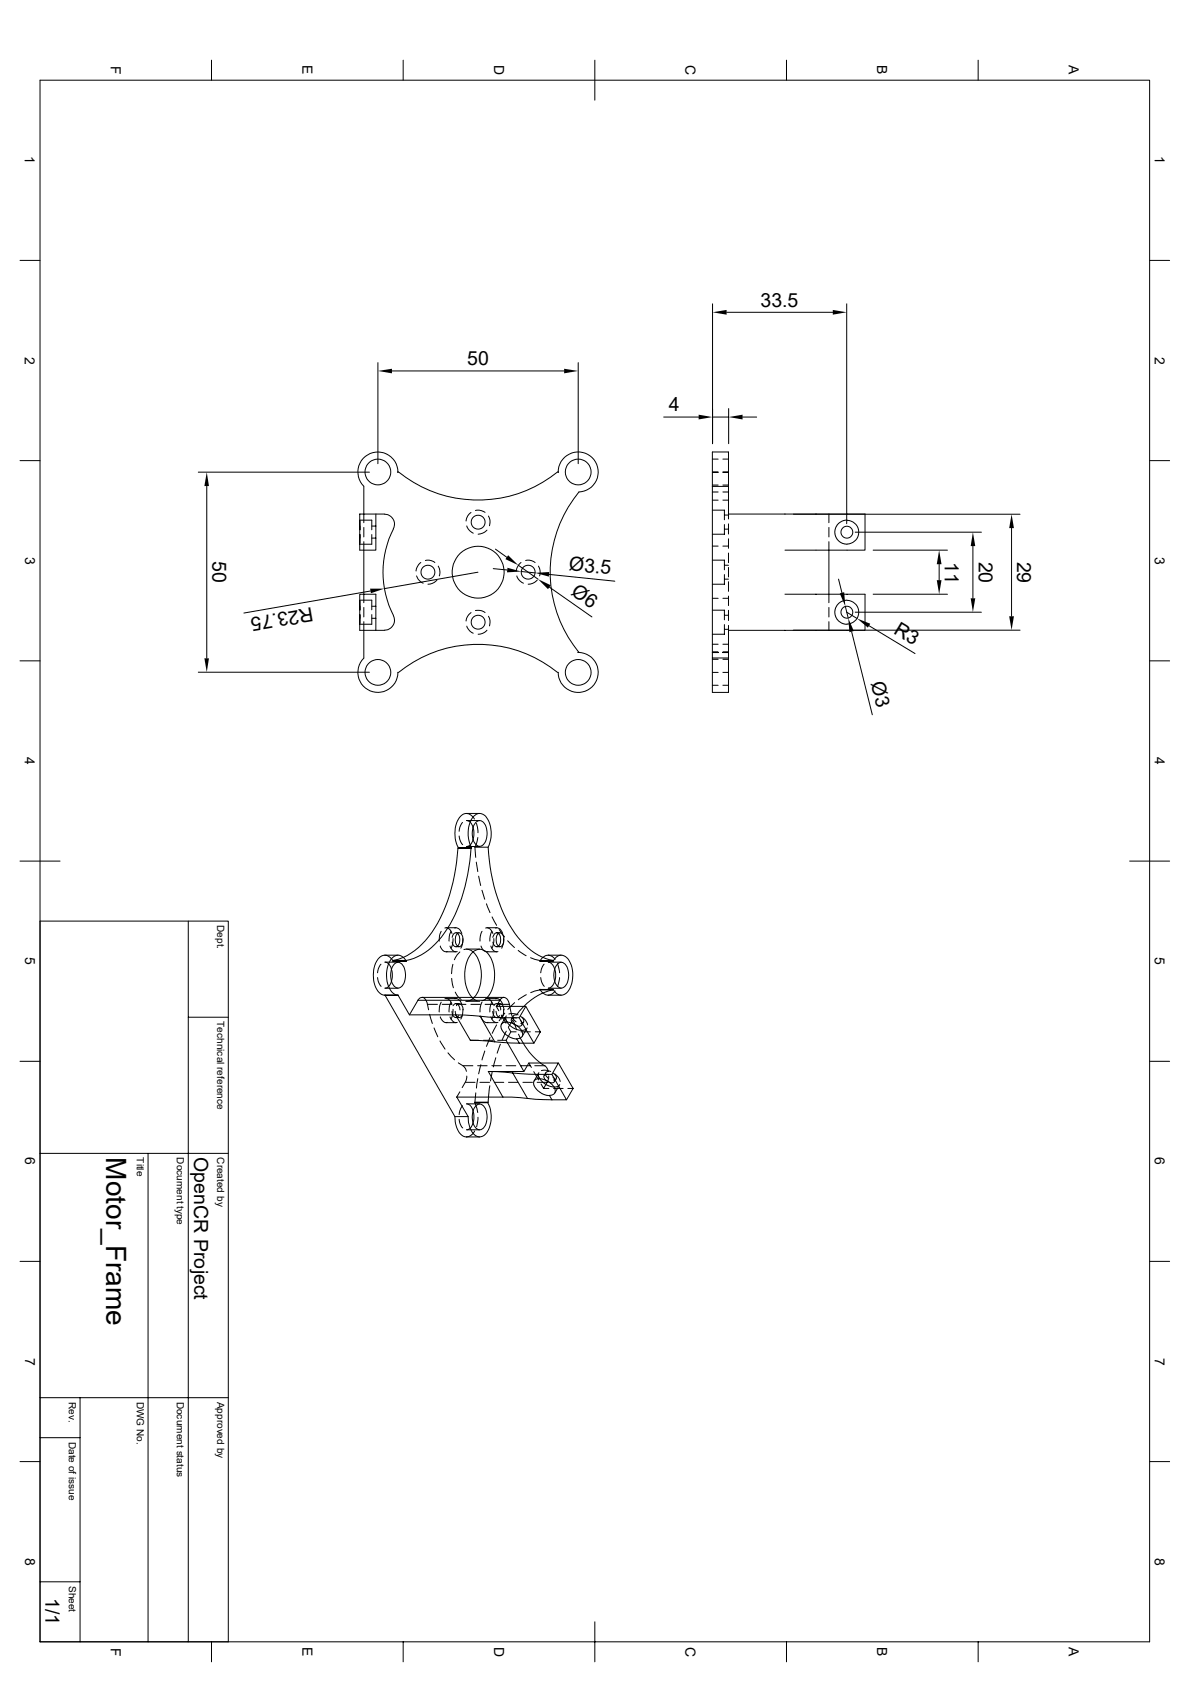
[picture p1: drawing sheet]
<svg xmlns="http://www.w3.org/2000/svg" width="297mm" height="420mm" viewBox="0 0 297 420" stroke-linecap="round" stroke-linejoin="round" font-family="sans-serif">
<g fill="none" stroke="#000" stroke-width=".25">
<path d="M52.8 15v5M100.6 15v5M148.5 15v10M196.3 15v5M244.1 15v5M10 20h276.9v390h-276.9zM5 65h5M177.8 75.9v34.9M181.4 78h26.5M211.3 75.9v54.9M286.9 65h5M94.3 90.6v25.2"/>
<path d="M97.8 92.6h43M144.3 90.6v25.2M5 115h5M49.5 117.9h42.7M99.3 117.9a32.1 32.1 0 0 0 40 0M99.3 117.9h.1M99.3 117.9a5 5 0 0 0-6.9-4.7 5 5 0 0 0-1.6 8.2v9.1M139.3 117.9a5 5 0 0 1 5-5 5 5 0 0 1 5 4.8 5 5 0 0 1-4.8 5.2 31.5 31.5 0 0 0 0 40 5 5 0 0 1 4.8 5.1 5 5 0 0 1-5 4.9 5 5 0 0 1-5-5 32.1 32.1 0 0 0-40 0 5 5 0 0 1-6.9 4.6 5 5 0 0 1-1.6-8.2M139.3 117.9h.1M165.7 104.1h8.7M177.8 117.9h1.4M177.8 114.6h1.4"/>
<path d="M177.8 104.1h4.1M180.4 117.9h1.4M180.4 114.6h1.4M181.9 102v8.8M185.3 104.1h3.5M286.9 115h5M51.6 121.4v43M89.8 129.9l.1 2.4M89.8 129.9h3v2.4M89.9 133.5l-.1 2.4h3v-2.4M90.8 131.7v2.4M90.8 135.3v15.2"/>
<path d="M92.8 131.4h1M92.8 134.4h1M96 128.4h-6.2v9h4v-9M96 128.4a2.49 2.49 0 0 1 2.2 3.6M98.2 132a23.7 23.7 0 0 0 0 21.7M106.2 140a2.62 2.62 0 0 1 2.3 .5M116.5 131.3l.4 .8 1.2 1M117.6 128h-.1a2.83 2.83 0 0 0-1.2 2.1M118.7 127.5a2.85 2.85 0 0 1 2.4 .4M121.5 132.4l-.1 .1a3.3 3.3 0 0 1-2.1 .9M121.9 128.9a2.91 2.91 0 0 1 .3 2.4M123.7 137.1l2.8 2"/>
<path d="M131.2 140a2.62 2.62 0 0 1 2.4 .5M177.8 121.5v-8.6h4v15.5M177.8 121.5v42.8M177.8 127.4h3v2.4M177.8 139.9h3v2.4M177.8 122.9h1.4M177.8 121.5h4M177.8 121.1h1.4M177.8 136.4h1.4M177.8 124.9h1.4M180.4 122.9h1.4M180.4 121.1h1.4"/>
<path d="M180.4 136.4h1.4M180.4 124.9h1.4M180.8 131v2.4h-3M180.8 128.6h1M180.8 132.1h1M181.8 128.4v1.2M181.8 130.8v2.6M181.8 134.5v2.4M181.8 138.1v2.4M181.8 128.4h34.1v9h-20M198 128.4h56.6M206.9 128.4v2.1"/>
<path d="M206.9 131.7v2.4M206.9 135.3v15.2M211.4 129.9a2.96 2.96 0 0 1 2.9 3 2.96 2.96 0 0 1-2.9 2.9M211.4 129.9l-1 .1-1.1 .7-.7 1-.2 .9 .1 1.3 .6 1 .9 .7 1.4 .3M213.4 132.9h31.5M217.9 137.4h18.6M242.8 136.4v13M252.5 131.9v22M89.8 149.9l.1 2.4M89.8 148.4h4v9h-4zM89.8 149.9h3v2.4M90.8 151.7v2.4"/>
<path d="M90.8 155.2v9.1M92.5 147.6l-31.6 5.5M92.8 153.5v2.4h-3l.1-2.4M92.8 151.4h1M92.8 154.4h1M98.2 153.7a2.49 2.49 0 0 1-2.2 3.7h-2.2M104 143.8a2.8 2.8 0 0 0 1.6 1.8M105 140.5h-.1a3.3 3.3 0 0 0-1.1 2.1M109.1 144.9l-.2 .1a2.96 2.96 0 0 1-2.1 .9M109.4 141.4a2.85 2.85 0 0 1 .2 2.4M116.5 156.3l.1 .3a2.97 2.97 0 0 0 1.5 1.5M117.6 153h-.1a2.85 2.85 0 0 0-1.2 2.1"/>
<path d="M118.7 152.4h.3a2.79 2.79 0 0 1 2.1 .6M119.3 142.9l-23.4 4.1M121.5 157.4l-.1 .2a2.97 2.97 0 0 1-2.1 .8M121.9 153.9a2.85 2.85 0 0 1 .3 2.4M123.1 142l3.5 .3M129 143.8a2.8 2.8 0 0 0 1.6 1.8M129.4 141.1l4.9 3.5M130 140.5a3.3 3.3 0 0 0-1.1 2.1M130.1 142.7l3.5 .3M134.1 144.9l-.2 .1a2.96 2.96 0 0 1-2.1 .9M134.4 141.4a2.85 2.85 0 0 1 .3 2.4M137 143.4l16.5 1.7"/>
<path d="M137.1 146.6l10.6 7.5M177.8 152.4h3v2.4M177.8 149.4h1.4M180.4 149.4h1.4M180.8 156v2.4h-3M180.8 143.5v2.4h-3M180.8 153.6h1M180.8 157.1h1M180.8 141.1h1M180.8 144.6h1M181.8 157.4v15.5h-4v-8.6M181.8 141.7v2.4"/>
<path d="M181.8 145.2v2.5M181.8 148.8v2.4M181.8 152.4v2.5M181.8 156.2v1.2M195.9 148.4h20v9h-34.1M198 157.4h56.6M206.9 151.7v2.4M206.9 155.2v2.2M209.3 144.6l.8 3.4M211 151.4l.7 2.9M211.3 152.9l2.6 1.5M211.4 155.8a2.97 2.97 0 0 0 2.6-4.3 2.97 2.97 0 0 0-5-.5l-.4 .6-.2 1 .2 1.5 .6 .9 .8 .5 1.4 .4"/>
<path d="M212.6 157.7l5.1 20.8M213.4 152.9h31.5M216.9 156.3l11.5 6.9M217.9 148.4h18.6M234.4 140.9v4M5 165h5M49.5 167.9h42.7M144.3 162.9h.1M177.8 162.9h1.4M177.8 167.9h1.4M177.8 164.3h4M177.8 164.6h1.4"/>
<path d="M177.8 171.1h1.4M177.8 160.9h1.4M180.4 162.9h1.4M180.4 167.9h1.4M180.4 164.6h1.4M180.4 171.1h1.4M180.4 160.9h1.4M286.9 165h5M5 215h10M114.3 211.8a40.9 40.9 0 0 1-7.3 22.1 16.1 16.1 0 0 1-8.9 6M114.4 211.7h3.3M114.4 211.7h.1"/>
<path d="M114.4 211.7l-.1 .1 3.4-.1M114.6 208.7l.4 1.5 .5 .7M115.4 205.4l-.6 1.2-.2 1M116.4 204.9h3.3M116.4 211.4h3.3M116.4 203.1h3.3M116.4 203.1a2.51 2.51 0 0 1 2 1.4M116.4 203.1a3.8 3.8 0 0 0-2.8 3.7 7.5 7.5 0 0 0 .8 4.8M116.5 204.9a2.96 2.96 0 0 1 1.8 3.2l-.3 1.6M117.6 211.8a40.5 40.5 0 0 1-7.4 22.2 15.2 15.2 0 0 1-8.8 5.8M117.7 211.7h-3.3M117.7 211.6v.1"/>
<path d="M117.7 211.6a7.6 7.6 0 0 1 .5-7.7 2.11 2.11 0 0 1 3.6 .8 7.8 7.8 0 0 1 0 6.8 41 41 0 0 0 7.4 22.5 14.5 14.5 0 0 0 8.9 5.8M118.1 209.7a1.92 1.92 0 0 1-1.6 1.7M118.5 211.5h3.3M118.5 211.5l.2 2.6M118.8 205.3a1.41 1.41 0 0 1 2.4 .7 4.6 4.6 0 0 1-.8 5.1 1.61 1.61 0 0 1-2.3-1.4 4.9 4.9 0 0 1 .7-4.4zM118.9 215.3l.4 2.3M118.9 205.6l.4 2.3M119.3 209.1l-.4 1.8-.4 .6M119.5 218.8l.5 2.3M281.9 215h10M10 230h47v180M47 230v180"/>
<path d="M96.1 238.5h3.3M96.1 238.5a3.8 3.8 0 0 0-2.8 3.7 6.1 6.1 0 0 0 2 6.1l.8 .2h3.3l2.8 4.9 2.1-3.6M96.1 238.5a2.48 2.48 0 0 1 2 1.4M98.1 239.9h3.3M98.1 240h3.2M98.2 239.8h3.3M101.4 240h.1M101.4 239.9v.1M101.4 240a2.12 2.12 0 0 0-2-1.5 2.12 2.12 0 0 0-2 1.4 7.1 7.1 0 0 0 .8 8.2l1.2 .4M101.5 239.8l-.1 .1M109.9 236.2l.3 .7a1.3 1.3 0 0 0 1.5 .7M110.1 232.5l-.4 1.3-.1 1.2"/>
<path d="M111 231.7h.1a1.6 1.6 0 0 1 1.7 1.4M111.3 231.6h2.5M111.3 237.7h2.5M112.3 236.2l.3 .7a1.3 1.3 0 0 0 1.5 .7M112.6 232.5l-.5 1.3v1.2M113.1 234.4l-.2 1.4-.3 1M113.5 231.7h.1a1.6 1.6 0 0 1 1.7 1.4M113.8 232.9h.8M113.8 236.4h.8M114.2 233.1a2.36 2.36 0 0 1-.2 3.2 1.01 1.01 0 0 1-1.1-1.1M114.2 233.1a.98 .98 0 0 1 1 .1 .98 .98 0 0 1 .3 1.1 1.5 1.5 0 0 1-1.1 2 2.38 2.38 0 0 1-.2-3.2zM114.2 233a.94 .94 0 0 0-1 .1 .94 .94 0 0 0-.3 1"/>
<path d="M114.8 237.7l-.7 .7-.7 1.2M115.5 234.4l-.1 1.4-.4 1M115.8 237.1a3.6 3.6 0 0 1 3.8 3.1 10.3 10.3 0 0 1-.9 8.4l-.3 .4M116.4 237h3.3M120.1 236.2v.3a1.44 1.44 0 0 0 1.7 1.1M120.3 222.3l.7 2.2M120.3 232.5l-.4 1.3-.1 1.2M121.2 231.7l.5-.1a1.82 1.82 0 0 1 1.3 1.5M121.4 225.7l.9 2.2M121.5 231.6h2.5M121.5 237.7h2.5M122.5 236.2l.1 .3a1.44 1.44 0 0 0 1.7 1.1"/>
<path d="M122.8 232.5l-.5 1.3v1.2M122.8 228.9l1.2 2.2M123.2 234.4v.9l-.4 1.5M123.7 231.7l.4-.1a1.83 1.83 0 0 1 1.4 1.5M124 232.9h.8M124 236.4h.8M124.4 233.1a2.31 2.31 0 0 1-.2 3.2 1.05 1.05 0 0 1-1.2-1.1M124.4 233a.96 .96 0 0 0-1.4 1.1M124.4 233.1a.98 .98 0 0 1 1 .1 .98 .98 0 0 1 .3 1.1 1.5 1.5 0 0 1-1.1 2 2.38 2.38 0 0 1-.2-3.2zM124.6 232.1l1.3 1.9M125.7 234.4v.9l-.5 1.5M126.7 234.9l1.7 1.7"/>
<path d="M129.3 237.3l2 1.3M132.4 239.1l2.4 .8M134.7 240h.1M134.7 239.9l3.3 .1M134.7 240h3.3M134.8 239.9h3.3M135.5 239.1l-.7 .8M136.8 238.5l-.7 .1-.6 .5M136.8 238.5a2.16 2.16 0 0 1 1.8 1.1M136.8 238.5h3.3M138 240h.1M138.1 239.9a2.09 2.09 0 0 1 2-1.4 2.09 2.09 0 0 1 2 1.4 7.3 7.3 0 0 1-.7 8.1 2.07 2.07 0 0 1-3.4-1"/>
<path d="M47 254h10M94.2 244.1l.2 .9 .7 1.3M95.1 240.7l-.7 1.3-.2 .9M96.1 240.2h3.3M96.1 246.8h3.3M96.1 248.5l17.4 30.3h3.3l-2.8-4.9M96.1 240.3a1.89 1.89 0 0 1 1.6 1.6M97.7 241.9a5 5 0 0 1 0 3.2M97.7 245.1l-.2 .5a1.68 1.68 0 0 1-1.4 1.1M98.4 240.7a1.41 1.41 0 0 1 2.4 .7 4.6 4.6 0 0 1-.8 5.1 1.61 1.61 0 0 1-2.3-1.4 4.9 4.9 0 0 1 .7-4.4zM102.2 253.4h11.5M104.3 249.8h20.5"/>
<path d="M105.3 249l.5 .2 .5 .4 .4 1.2M105.3 249l-.5 .2-.5 .6M105.3 249h20.5M106.7 250.8h2.5M106.7 250.8l.3 1.3M107.2 253.3l.7 2.3M108.3 256.7l1 2.2M109.8 259.9l1.3 2.1M109.9 253.9l.5 1a1.01 1.01 0 0 0 1.3 .4M110.1 250.2l-.4 1.2-.1 1.3M110.4 250.8h2.3M111 249.4l.1-.1a1.7 1.7 0 0 1 1.7 1.5"/>
<path d="M111.3 249.3h2.5M111.3 255.4h2.5M112.3 253.9l.6 1a1.01 1.01 0 0 0 1.2 .4M112.6 250.2l-.5 1.2v1.3M112.7 244.3l.5 2.3M112.8 252.5a1.17 1.17 0 0 0 1.3 1.5l.4-.4M113 240.8l-.3 2.3M113.1 252l-.2 1.5-.3 1M113.1 251.1a.87 .87 0 0 1 1-.5 .87 .87 0 0 1 .6 1l.1 .6M113.5 249.4l.1-.1a1.7 1.7 0 0 1 1.7 1.5M113.6 247.7a3.7 3.7 0 0 0 1.5 1.9M113.6 252.5a1.1 1.1 0 0 0 .3 1.2 1.1 1.1 0 0 0 1.2 .2l.2-.3"/>
<path d="M113.7 253.4l6.1 .3M113.7 253.4l3.7 6.4M113.8 250.6h.8M113.8 254.1h.8M113.9 250.8h2.4M113.9 251.1a.77 .77 0 0 1 .8-.5 .77 .77 0 0 1 .7 .7l.2 .9M115.5 252l-.1 1.5-.4 1M116.4 250h3.3M117.4 259.8l6.1 .3M117.4 259.8h2.1M117.5 250.8h2.4M118.4 249a2.73 2.73 0 0 1-2.2 1"/>
<path d="M119.1 249.9a5.4 5.4 0 0 1-3-4.6 8.4 8.4 0 0 1 2.3-7.9 2.91 2.91 0 0 1 4.2 1.9 9.8 9.8 0 0 1-.9 9.7l-.5 .5-.9 .4M119.8 253.7l6.1 .4M119.8 253.7l3.7 6.4M120.1 253.9l.3 .7a1.3 1.3 0 0 0 1.4 .7M120.3 250.2l-.4 1.2-.1 1.3M120.7 259.8h2.3M121.1 250.8h2.3M121.2 249.4l.1-.1a1.7 1.7 0 0 1 1.7 1.5M121.5 249.3h2.5M121.5 255.4h2.5M122.3 259.1l-.9 2.2M122.5 253.9l.3 .7a1.3 1.3 0 0 0 1.5 .7"/>
<path d="M122.8 250.2l-.5 1.2v1.3M123 252.5a1.1 1.1 0 0 0 .3 1.2 1.1 1.1 0 0 0 1.2 .2l.2-.3M123.2 252v1l-.4 1.5M123.3 251.1a.84 .84 0 0 1 1-.5 .84 .84 0 0 1 .6 1l.1 .6M123.7 249.4l.1-.1a1.7 1.7 0 0 1 1.7 1.5M123.8 252.5a1.21 1.21 0 0 0 1.3 1.5l.4-.4M123.9 251.3l.6 1.1M124 255.9l-1.1 2.1M124 250.6h.8M124 254.1h.8M124.1 251.1a.84 .84 0 0 1 1-.5 .84 .84 0 0 1 .6 1l.1 .6M124.2 259.8h2.1"/>
<path d="M124.8 249.8l-.9 1.5h7.3l-1.6 2.8h-3.7M124.8 249.8a1.12 1.12 0 0 1 1.1-.7 1.12 1.12 0 0 1 1 .9l.2 .8h-2.5M125.1 253.4l1.2 2.1M125.7 252v1l-.5 1.5M125.9 254.1l.7 1.1M126 253l-1.4 1.9M126.2 254l.3 1.2M126.4 257.5l-1.1 2.1M126.4 253.7l-1.3 2.1M126.5 255.2a4.5 4.5 0 0 0 3.7 2.1M126.6 255.2l-.9 .1-.6 .5-.1 .6 .3 .9 .8 .9 .9 .6 .9 .4 1.1 .2 .6 1.1M126.6 255.2a4.1 4.1 0 0 1 3.9 3.2l-.5 .7-1 .3"/>
<path d="M126.9 256.5l.6 1.1-1.2 2.2 4.5 7.7M127 253.2l1.2-.1 1.1 .3M127.1 250.7l.7 3M127.5 257.6h1.3M128.1 253.7l-.4 .7M128.1 254.9l.8 2.2M128.2 254.4l-1.3 2M128.4 250.4l-1.7 1.7M128.7 253.4a.75 .75 0 0 0-.7 .7 .75 .75 0 0 0 .5 .8l.3 .2M128.9 254.2a.78 .78 0 0 0-1.2 .2 .78 .78 0 0 0 .3 1.1 1.6 1.6 0 0 0 2.3 .4v-.6l-.4-.5M129.4 258.2a16.8 16.8 0 0 0 6.6 7.9M129.6 254.1l3.7 6.4h-3.7"/>
<path d="M129.9 253.8a1.09 1.09 0 0 1 .7 1.6l-.6 .1M130 257.6h2.4M130.3 254l.8 .8 .6 1.1M130.7 255.2l-.4 .7M130.7 251.3l-1.8 2.1M131.2 251.3l3.7 6.3M131.3 257l-1.1 .3M131.4 248.4l-2 1.2M131.6 256.7l-1.3 2.1M133.6 257.6h1.3M134.7 247.2h3.3M134.7 247.1h3.3"/>
<path d="M134.7 247.1l.8 .8M134.7 247.1l-2.2 .8M134.9 257.6l-1.6 2.9M135 244.1l.1 .9 .7 1.3M135.5 247.9l.6 .5 .7 .1M135.8 240.7l-.7 1.3-.1 .9M136.8 248.5h3.3M136.8 240.2h3.3M136.8 246.8h3.3M136.9 240.3a2.61 2.61 0 0 1 1.8 2.8 4.1 4.1 0 0 1-1.4 3.5l-.4 .1M138 247.2a13.8 13.8 0 0 0-7.2 4.1M138 247.1v.1"/>
<path d="M138.6 247.4a2.16 2.16 0 0 1-1.8 1.1M139.1 240.6l.6 2.3M139.1 240.7a1.41 1.41 0 0 1 2.4 .7 4.6 4.6 0 0 1-.8 5.1 1.61 1.61 0 0 1-2.2-1.4 4.9 4.9 0 0 1 .6-4.4zM139.7 244.1l-.6 2.3M5 265h5M111.8 262.9l1.7 1.7M113.5 278.8a5.5 5.5 0 0 0 2.2 4.9l.7 .2M114 273.9h11.5M114.4 265.4l1.4 .9 .6 1.2M114.6 279.5l.2 .9 .7 1.2M114.8 272.6l-.8 1.3M115.4 276.1l-.4 .7-.4 1.5"/>
<path d="M115.5 266.1h2.5M116.1 270.3h2.5M116.4 275.6h3.3M116.5 275.6h.1a1.95 1.95 0 0 1 1.5 1.7M116.5 268.7l-.2 1.2-.9 1.7M118 277.3a4.3 4.3 0 0 1-1 4.7l-.5 .1M118.5 275.3h3.3M118.5 275.3l.8 2.5M118.5 275.2h3.3v.1M118.7 272.9l-.2 2.4M118.8 276.1a1.41 1.41 0 0 1 2.4 .7 4.6 4.6 0 0 1-.8 5.1 1.61 1.61 0 0 1-2.3-1.4 4.9 4.9 0 0 1 .7-4.4zM119.2 266.1h2.4"/>
<path d="M119.3 269.3l-.4 2.4M119.3 279l-.3 2.3M119.8 270.3h2.4M120 265.9l-.5 2.2M121 262.4l-.7 2.3M121.8 275.4a7 7 0 0 1-1 8.1 2.17 2.17 0 0 1-3.3-1.4l-.6-1.9-.1-1.4M121.9 267.5h8.9l1.2-2.1h7.4l-1.6 2.9h-3.7M121.9 267.5l6.1 .4M121.9 267.5l3.6 6.4M122 273.9l-.2 1.3M122.3 271.1l-.4 2.8M122.8 266.1h2.3"/>
<path d="M122.9 267.6l-.5 2.3M123.4 270.3h2.3M123.5 260.1l6.1 .4M123.7 264.1l-.6 2.3M124.9 260.7l-.8 2.3M125.5 273.9l6.2 .4M126.3 266.1h2.4M126.9 270.3h2.4M128 267.9l6.1 .4M128 267.9l3.7 6.4M129.9 266.1h2.4M130.5 270.3h2.4"/>
<path d="M131.7 274.3l6.1 .3M132 265.4l.6 1.1M133.2 267.6l1.3 2.1M133.5 266.1h2.5M134.1 268.3l.6 1M134.4 268.2l.3 1.1M134.5 267.8l-1.2 2.1M134.7 269.3a4.3 4.3 0 0 0 4.5 2l.2-.2M134.7 269.3l-.8 .1-.6 .6-.1 .7 .3 .7 .8 1 1 .7 1.1 .4 .8 .1 .6 1M134.7 269.4a4.1 4.1 0 0 1 3.9 3.1l-.4 .7-1 .3M135.1 267.3h1.3l1.1 .2M135.7 271.8h1.3"/>
<path d="M136 266.1l.4 .5 .4 .9M136.1 269.6l1.3 .7M136.2 267.9l-.4 .7M136.6 270.3l-.9 1.5-.7-1.1M136.9 267.5a.7 .7 0 0 0-.8 .5 .7 .7 0 0 0 .4 .9l.4 .4M136.9 268.7l-.3 1.6h-2.5M137 268.4a.78 .78 0 0 0-1.1 .1 .78 .78 0 0 0 .2 1.1M137.8 268.3l3.6 6.3h-3.6M138 268.9a.78 .78 0 0 1 .4 1.1 .78 .78 0 0 1-1.1 .3M138.1 267.9a.97 .97 0 0 1 .5 1.7l-.5 .1M138.2 271.8h2.3M138.5 268.1l.8 .8 .5 1.1"/>
<path d="M138.8 269.4l-.4 .7M139.4 265.4l3.6 6.4M139.7 270.8l-1.2 2.1M141.7 271.8h1.3M143 271.8l-1.6 2.8M286.9 265h5M10 288h47M37 288v122M116.4 282.1h3.3M116.4 283.9h3.3M118.4 282.4a2.44 2.44 0 0 1-2 1.5M5 315h5"/>
<path d="M286.9 315h5M10 359h10M10 349h47M20 349v61M5 365h5M286.9 365h5M10 395h10M52.8 410v5M100.6 410v5M148.5 405v10M196.3 410v5M244.1 410v5"/>
<circle cx="94.3" cy="117.9" r="3.2"/>
<circle cx="144.3" cy="117.9" r="3.2"/>
<circle cx="119.3" cy="130.4" r="1.74"/>
<circle cx="211.4" cy="132.9" r="1.49"/>
<circle cx="106.8" cy="142.9" r="1.74"/>
<circle cx="119.3" cy="142.9" r="6.5"/>
<circle cx="119.3" cy="155.4" r="1.74"/>
<circle cx="131.8" cy="142.9" r="1.74"/>
<circle cx="211.4" cy="152.9" r="1.49"/>
<circle cx="94.3" cy="167.9" r="3.2"/>
<circle cx="144.3" cy="167.9" r="3.2"/>
</g>
<g fill="#000">
<path d="M177.8 78l3.6-.6v1.2zM207.9 77.4l3.4 .6-3.4 .6zM94.3 92.6l3.5-.5v1.1zM140.8 92.1l3.5 .5-3.5 .6zM174.4 103.5l3.4 .6-3.4 .6zM181.9 104.1l3.4-.6v1.2zM51.6 117.9l.6 3.5h-1.2zM126.8 138.6l2.6 2.5-3.2-1.5zM242.8 132.9l.6 3.5h-1.1zM252.5 128.4l.6 3.5h-1.2zM92.4 147h3.5l-3.3 1.1zM126.7 141.8l3.4 .9-3.6 .2z"/>
<path d="M133.6 143l3.5-.2-.1 1.2zM134.3 144.6l3.2 1.5-.7 1zM209.6 148.2l1.1-.3 .3 3.5zM211.7 154.3l1.4 3.3-1.1 .3zM213.9 154.4l3.3 1.3-.6 1zM234.4 137.4l.6 3.5h-1.2zM233.8 144.9h1.2l-.6 3.5zM242.3 149.4h1.1l-.6 3.5zM251.9 153.9h1.2l-.6 3.5zM51 164.4h1.2l-.6 3.5z"/>
</g>
<text font-size="7" x="26.5" y="289" transform="rotate(90 26.5 289)">Motor_Frame</text>
<g font-size="4.9">
<text x="189.8" y="76.5">33.5</text>
<text x="116.6" y="91.2">50</text>
<text x="167" y="102.7">4</text>
<text x="53" y="140.2" transform="rotate(90 53 140.2)">50</text>
<text x="141.9" y="142.4" transform="rotate(6 141.9 142.4)">Ø3.5</text>
<text x="235.8" y="140.3" transform="rotate(90 235.8 140.3)">11</text>
<text x="244.3" y="140.2" transform="rotate(90 244.3 140.2)">20</text>
<text x="253.9" y="140.2" transform="rotate(90 253.9 140.2)">29</text>
<text x="142.3" y="148.4" transform="rotate(35 142.3 148.4)">Ø6</text>
<text x="77.8" y="151.6" transform="rotate(170 77.8 151.6)">R23.75</text>
<text x="222.8" y="158.1" transform="rotate(31 222.8 158.1)">R3</text>
<text x="217.3" y="170.6" transform="rotate(76 217.3 170.6)">Ø3</text>
<text x="48.5" y="289" transform="rotate(90 48.5 289)">OpenCR Project</text>
<text x="11.3" y="399.1" transform="rotate(90 11.3 399.1)">1/1</text>
</g>
<g font-size="3.5">
<text x="27.6" y="16.5" transform="rotate(90 27.6 16.5)">F</text>
<text x="75.5" y="16.3" transform="rotate(90 75.5 16.3)">E</text>
<text x="123.3" y="16.3" transform="rotate(90 123.3 16.3)">D</text>
<text x="171.1" y="16.3" transform="rotate(90 171.1 16.3)">C</text>
<text x="218.9" y="16.3" transform="rotate(90 218.9 16.3)">B</text>
<text x="266.8" y="16.3" transform="rotate(90 266.8 16.3)">A</text>
<text x="6.2" y="39" transform="rotate(90 6.2 39)">1</text>
<text x="288.2" y="39" transform="rotate(90 288.2 39)">1</text>
<text x="6.2" y="89" transform="rotate(90 6.2 89)">2</text>
<text x="288.2" y="89" transform="rotate(90 288.2 89)">2</text>
<text x="6.3" y="139" transform="rotate(90 6.3 139)">3</text>
<text x="288.2" y="139" transform="rotate(90 288.2 139)">3</text>
<text x="6.2" y="189" transform="rotate(90 6.2 189)">4</text>
<text x="288.2" y="189" transform="rotate(90 288.2 189)">4</text>
<text x="6.3" y="239" transform="rotate(90 6.3 239)">5</text>
<text x="288.2" y="239" transform="rotate(90 288.2 239)">5</text>
<text x="6.3" y="289" transform="rotate(90 6.3 289)">6</text>
<text x="288.2" y="289" transform="rotate(90 288.2 289)">6</text>
<text x="6.3" y="339" transform="rotate(90 6.3 339)">7</text>
<text x="288.2" y="339" transform="rotate(90 288.2 339)">7</text>
<text x="6.3" y="389" transform="rotate(90 6.3 389)">8</text>
<text x="288.2" y="389" transform="rotate(90 288.2 389)">8</text>
<text x="27.6" y="411.4" transform="rotate(90 27.6 411.4)">F</text>
<text x="75.5" y="411.3" transform="rotate(90 75.5 411.3)">E</text>
<text x="123.3" y="411.2" transform="rotate(90 123.3 411.2)">D</text>
<text x="171.1" y="411.2" transform="rotate(90 171.1 411.2)">C</text>
<text x="218.9" y="411.3" transform="rotate(90 218.9 411.3)">B</text>
<text x="266.8" y="411.3" transform="rotate(90 266.8 411.3)">A</text>
</g>
<g font-size="2.5">
<text x="54.2" y="231" transform="rotate(90 54.2 231)">Dept.</text>
<text x="54.2" y="255" transform="rotate(90 54.2 255)">Technical reference</text>
<text x="34.2" y="289" transform="rotate(90 34.2 289)">Title</text>
<text x="44.2" y="289" transform="rotate(90 44.2 289)">Document type</text>
<text x="54.2" y="289" transform="rotate(90 54.2 289)">Created by</text>
<text x="17.2" y="350" transform="rotate(90 17.2 350)">Rev.</text>
<text x="34.2" y="350" transform="rotate(90 34.2 350)">DWG No.</text>
<text x="44.2" y="350" transform="rotate(90 44.2 350)">Document status</text>
<text x="54.2" y="350" transform="rotate(90 54.2 350)">Approved by</text>
<text x="17.2" y="360" transform="rotate(90 17.2 360)">Date of issue</text>
<text x="17.2" y="396" transform="rotate(90 17.2 396)">Sheet</text>
</g>
</svg>
